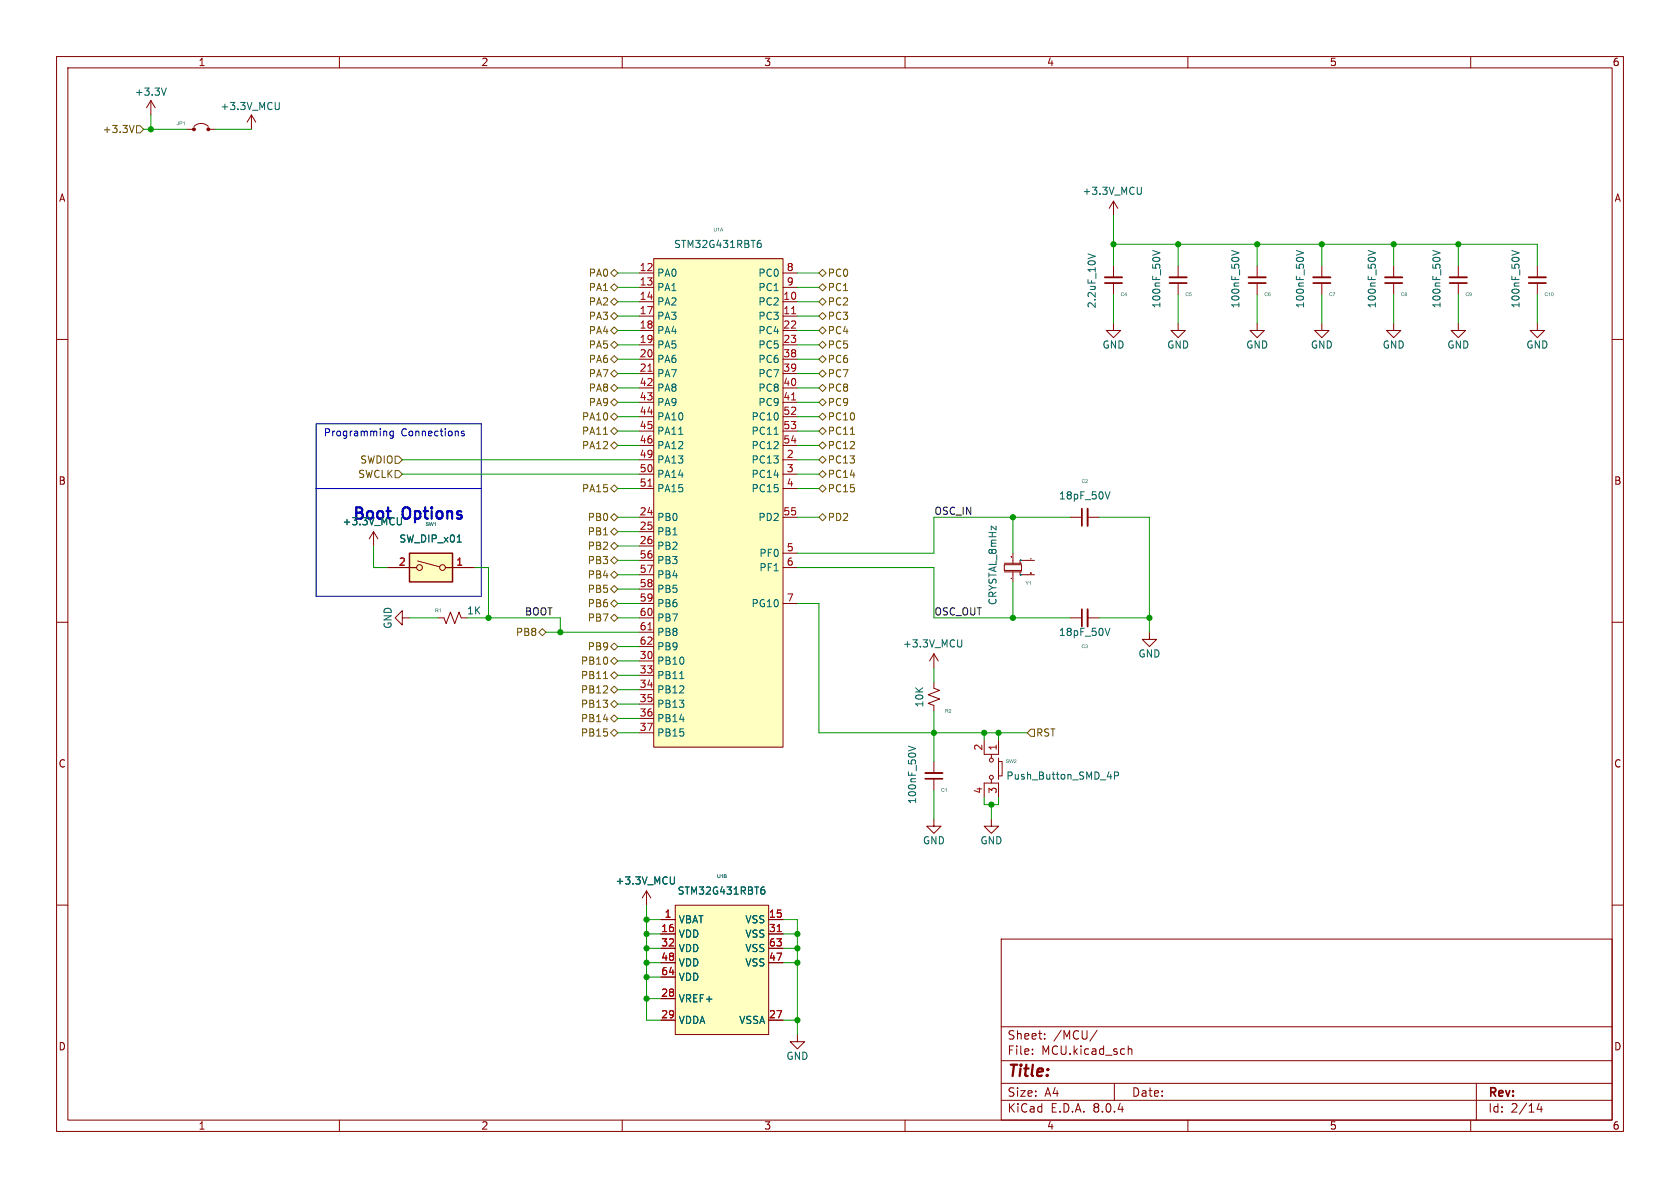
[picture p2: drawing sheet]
<svg xmlns="http://www.w3.org/2000/svg" width="297mm" height="210mm" viewBox="0 0 297 210" stroke-linecap="round" stroke-linejoin="round" font-family="sans-serif">
<g fill="none" stroke="#840000" stroke-width=".18">
<path d="M10 10h277v190h-277zM12 12h273v186h-273zM26.7 17.8l-.8 1.3M26.7 17.8v2.5M26.7 17.8l.7 1.3M60 10v2M110 10v2M160 10v2M210 10v2M260 10v2M33 22.9h1.3M34.3 22.4a1.8 1.8 0 0 1 2.5 0"/>
<path d="M36.8 22.9h1.3M44.4 20.3l-.7 1.3M44.4 20.3v2.6M44.4 20.3l.8 1.3M196.8 35.6l-.7 1.2M196.8 35.6v2.5M196.8 35.6l.8 1.2M10 60h2M196.8 57.2v1.2h1.3l-1.3 1.3-1.2-1.3h1.2M196.8 47v2M196.8 50v2.1M222.2 57.2v1.2h1.3l-1.3 1.3-1.2-1.3h1.2"/>
<path d="M222.2 47v2M222.2 50v2.1M233.7 57.2v1.2h1.2l-1.2 1.3-1.3-1.3h1.3M233.7 47v2M233.7 50v2.1M246.4 57.2v1.2h1.2l-1.2 1.3-1.3-1.3h1.3M246.4 47v2M246.4 50v2.1M257.8 57.2v1.2h1.3l-1.3 1.3-1.3-1.3h1.3M257.8 47v2M257.8 50v2.1M271.8 57.2v1.2h1.2l-1.2 1.3-1.3-1.3h1.3"/>
<path d="M271.8 47v2M271.8 50v2.1M285 60h2M177.5 99.8h3.1v1h-3.1zM177.5 99.6h3.1M179.1 97.8v1.8M182.9 99.1h-2.6v.5M189.2 91.4h2.1M192.3 91.4h2M10 110h2M71.1 109.2v1.3l-1.3-1.3 1.3-1.2v1.2h1.3M77.5 109.2h1l.4 1 .7-2 .8 2 .8-2 .3 1h1"/>
<path d="M165.1 115.6v2.5M165.1 115.6l-.8 1.2M165.1 115.6l.8 1.2M177.5 101.1h3.1M179.1 101.1v1.8M180.3 101.1v.5h2.6M189.2 109.2h2.1M192.3 109.2h2M203.2 111.8v1.2h1.3l-1.3 1.3-1.3-1.3h1.3M285 110h2M165.1 120.7v1l1 .3-2 .8 2 .8-2 .7 1 .4v1M165.1 134.6v2.1"/>
<path d="M165.1 137.7v2M174 130.8v2.6h2.5v-2.6M175.3 133.4v.6M175.3 137.8v.6M176.5 134.6h.7v2.6h-.7M176.5 134v3.8M10 160h2M114.3 157.5l-.8 1.3M114.3 157.5v2.5M114.3 157.5l.8 1.3M165.1 144.8v1.3h1.3l-1.3 1.2-1.3-1.2h1.3M174 141v-2.6h2.5v2.6"/>
<path d="M175.3 144.8v1.3h1.2l-1.2 1.2-1.3-1.2h1.3M285 160h2M177 166h108v32h-108zM60 198v2M110 198v2M141 182.9v1.3h1.2l-1.2 1.2-1.3-1.2h1.3M160 198v2M177 194.5h108M177 191.5h108M177 187.5h108M177 181.5h108M182.5 186.3v.1"/>
<path d="M182.5 185.5v.1M184.7 183.6v.1M184.7 182.8v.1M194 182.1l-1.3 2M197 191.5v3M199.5 184.9v1.5M199.5 185.5l.2-.1 .3 .1 .1 .9M210 198v2M260 198v2M261 191.5v6.5M272.1 195l-.4 1.1h1M272.5 195.6v1"/>
<circle cx="175.3" cy="137.4" r=".36"/>
<circle cx="175.3" cy="134.4" r=".36"/>
</g>
<g fill="none" stroke="#006464" stroke-width=".18">
<path d="M29.4 15.6l-.4 1.2M49.4 18.1v1l-.1 .2-.4 .1M201.8 33.1v1l-.1 .2-.4 .1M192.3 44.9l1.3 .4-1.3 .4M217.7 44.3l1.3 .4-1.3 .4M229.2 44.3l1.2 .4-1.2 .4M241.9 44.3l1.2 .4-1.2 .4M253.3 44.3l1.3 .4-1.3 .4M267.3 44.3l1.2 .4-1.2 .4M180.4 99v.1M180.4 99h.1M180.5 99l-.1 .1"/>
<path d="M180.5 99v.1M196.2 86.9l-.4 1.3M170 113.1v1l-.1 .2-.4 .1M180.4 101.6h.1M180.5 101.6h.1M196.2 111.1l-.4 1.2M160.6 131.9l1.3 .4-1.3 .5M197 137.1h.6l.1-.2v-.3l-.7-.1v1.2M119.2 155v1l-.1 .2-.4 .1"/>
</g>
<path d="M195.3 49h3.1M220.7 49h3.1M232.2 49h3M244.9 49h3M256.3 49h3M270.3 49h3M192.3 89.9v3.1M192.3 107.7v3M163.6 136.7h3" fill="none" stroke="#840000" stroke-width=".33"/>
<path d="M195.3 50h3.1M220.7 50h3.1M232.2 50h3M244.9 50h3M256.3 50h3M270.3 50h3M191.3 89.9v3.1M191.3 107.7v3M163.6 137.7h3" fill="none" stroke="#840000" stroke-width=".3"/>
<path d="M178.8 98.4h.1M182.2 98.8h.1M178.8 102.2h.1M182.2 101.3h.1M182.3 101.3h.1" fill="none" stroke="#a90000" stroke-width=".18"/>
<g fill="#840000" stroke="#840000" stroke-width=".18">
<circle cx="34.3" cy="22.9" r=".25"/>
<circle cx="36.8" cy="22.9" r=".25"/>
</g>
<path d="M115.6 45.7h22.8v86.4h-22.8z" fill="#ffffc2"/>
<g fill="none" stroke="#840000" stroke-width=".18">
<path d="M113 53.3h2.6M113 55.9h2.6M113 48.3h2.6M113 50.8h2.6M113 58.4h2.6M115.6 45.7h22.8v86.4h-22.8zM138.4 53.3h2.6M138.4 55.9h2.6M138.4 48.3h2.6M138.4 50.8h2.6M138.4 58.4h2.6M113 61h2.6"/>
<path d="M113 63.5h2.6M113 66h2.6M113 68.6h2.6M113 71.1h2.6M113 73.7h2.6M113 76.2h2.6M113 78.7h2.6M138.4 61h2.6M138.4 63.5h2.6M138.4 66h2.6M138.4 68.6h2.6M138.4 71.1h2.6"/>
<path d="M138.4 73.7h2.6M138.4 76.2h2.6M138.4 78.7h2.6M113 81.3h2.6M113 91.4h2.6M113 94h2.6M113 96.5h2.6M113 83.8h2.6M113 86.4h2.6M113 99.1h2.6M138.4 81.3h2.6M138.4 91.4h2.6"/>
<path d="M138.4 83.8h2.6M138.4 86.4h2.6M138.4 97.8h2.6M113 116.8h2.6M113 119.4h2.6M113 101.6h2.6M113 104.1h2.6M113 106.7h2.6M113 109.2h2.6M113 111.8h2.6M113 114.3h2.6M138.4 106.7h2.6"/>
<path d="M138.4 100.3h2.6M113 121.9h2.6M113 124.5h2.6M113 127h2.6M113 129.5h2.6"/>
</g>
<path d="M139.9 55.5h.8M114.5 65.6h.8M139.9 70.7h.8M114.5 85.9h.8M114.5 111.3h.8" fill="none" stroke="#a90000" stroke-width=".18"/>
<path d="M134.1 43h.4l.1 .2-.1 .4-.4 .2M134.5 42.5l-.4 .1M120 76.8h.7M136.9 76.8h.7M120.2 120h.7" fill="none" stroke="#006464" stroke-width=".18"/>
<path d="M119.4 160h16.5v22.9h-16.5z" fill="#ffffc2"/>
<g fill="none" stroke="#840000" stroke-width=".18">
<path d="M208.3 57.2v1.2h1.2l-1.2 1.3-1.3-1.3h1.3M66 94l-.7 1.3M66 94v2.5M66 94l.8 1.3M116.8 162.6h2.6M116.8 165.1h2.6M116.8 176.5h2.6M116.8 167.6h2.6M116.8 170.2h2.6M116.8 172.7h2.6M119.4 160h16.5v22.9h-16.5zM135.9 162.6h2.5"/>
<path d="M135.9 165.1h2.5M135.9 167.6h2.5M135.9 170.2h2.5M116.8 180.3h2.6M135.9 180.3h2.5"/>
</g>
<path d="M137.4 164.7h.7" fill="none" stroke="#a90000" stroke-width=".18"/>
<path d="M134.7 157.3h.4l.1 .2v.4l-.5 .2M135.1 156.8l-.4 .1" fill="none" stroke="#006464" stroke-width=".18"/>
<path d="M72.4 97.8h7.6v5.1h-7.6z" fill="#ffffc2"/>
<g fill="none" stroke="#840000" stroke-width=".18">
<path d="M208.3 47v2M208.3 50v2.1M73.8 99.2l3.9 1M68.6 100.3h5.1M78.7 100.3h5.1M116.8 162.6h2.6M116.8 165.1h2.6M116.8 176.5h2.6M116.8 167.6h2.6M116.8 170.2h2.6M116.8 172.7h2.6M135.9 162.6h2.5"/>
<path d="M135.9 165.1h2.5M135.9 167.6h2.5M135.9 170.2h2.5M116.8 180.3h2.6M135.9 180.3h2.5"/>
<circle cx="74.2" cy="100.3" r=".51"/>
<circle cx="78.2" cy="100.3" r=".51"/>
</g>
<path d="M72.4 97.8h7.6v5.1h-7.6z" fill="none" stroke="#840000" stroke-width=".25"/>
<path d="M203.8 44.3l1.2 .4-1.2 .4M80.8 95.8h.8M119.2 155v1l-.1 .2-.4 .1M134.7 157.3h.4l.1 .2v.4l-.5 .2M135.1 156.8l-.4 .1" fill="none" stroke="#006464" stroke-width=".18"/>
<path d="M206.8 49h3" fill="none" stroke="#840000" stroke-width=".33"/>
<path d="M206.8 50h3" fill="none" stroke="#840000" stroke-width=".3"/>
<g fill="none" stroke="#725600" stroke-width=".18">
<path d="M23.7 22.2l-.4 1.2M24.1 22.2h.7l.6 .7-.6 .6h-.7zM107.9 55.9l.7-.7 .6 .7-.6 .6zM107.9 58.4l.7-.6 .6 .6-.6 .7zM107.9 50.8l.7-.6 .6 .6-.6 .6zM107.9 53.3l.7-.6 .6 .6-.6 .7zM107.9 48.3l.7-.7 .6 .7-.6 .6zM144.8 58.4l.6-.6 .6 .6-.6 .7zM144.8 48.3l.6-.7 .6 .7-.6 .6zM144.8 55.9l.6-.7 .6 .7-.6 .6zM144.8 50.8l.6-.6 .6 .6-.6 .6zM144.8 53.3l.6-.6 .6 .6-.6 .7z"/>
<path d="M106.7 76.8h.7M107.9 78.7l.7-.6 .6 .6-.6 .7zM107.9 76.2l.7-.6 .6 .6-.6 .6zM107.9 61l.7-.7 .6 .7-.6 .6zM107.9 66l.7-.6 .6 .6-.6 .7zM107.9 68.6l.7-.7 .6 .7-.6 .6zM107.9 71.1l.7-.6 .6 .6-.6 .7zM107.9 73.7l.7-.7 .6 .7-.6 .6zM108.6 62.9l.6 .6-.6 .6-.7-.6zM144.8 68.6l.6-.7 .6 .7-.6 .6zM144.8 61l.6-.7 .6 .7-.6 .6zM144.8 66l.6-.6 .6 .6-.6 .7z"/>
<path d="M144.8 73.7l.6-.7 .6 .7-.6 .6zM144.8 76.2l.6-.6 .6 .6-.6 .6zM144.8 71.1l.6-.6 .6 .6-.6 .7zM144.8 78.7l.6-.6 .6 .6-.6 .7zM145.4 62.9l.6 .6-.6 .6-.6-.6zM150.3 76.8h.8M69.8 80.6h.7l.6 .7-.6 .6h-.7zM69.8 83.2h.7l.6 .6-.6 .7h-.7zM107.9 86.4l.7-.7 .6 .7-.6 .6zM107.9 91.4l.7-.6 .6 .6-.6 .7zM107.9 96.5l.7-.6 .6 .6-.6 .7zM107.9 99.1l.7-.7 .6 .7-.6 .6z"/>
<path d="M107.9 94l.7-.7 .6 .7-.6 .6zM144.8 86.4l.6-.7 .6 .7-.6 .6zM144.8 81.3l.6-.7 .6 .7-.6 .6zM144.8 83.8l.6-.6 .6 .6-.6 .7zM145.4 90.8l.6 .6-.6 .7-.6-.7zM95.9 111.1l.6 .7-.6 .6-.7-.6zM106.7 120h.7M107.9 116.8l.7-.6 .6 .6-.6 .7zM107.9 114.3l.7-.6 .6 .6-.6 .6zM107.9 109.2l.7-.6 .6 .6-.6 .7zM107.9 104.1l.7-.6 .6 .6-.6 .7zM107.9 106.7l.7-.7 .6 .7-.6 .6z"/>
<path d="M107.9 101.6l.7-.6 .6 .6-.6 .6zM107.9 119.4l.7-.7 .6 .7-.6 .6zM107.9 124.5l.7-.7 .6 .7-.6 .6zM107.9 127l.7-.6 .6 .6-.6 .6zM107.9 121.9l.7-.6 .6 .6-.6 .7zM107.9 129.5l.7-.6 .6 .6-.6 .7zM182.2 128.9h.7v1.3h-.7l-.6-.7z"/>
</g>
<path d="M55.9 74.9h29.2v30.5h-29.2zM68.2 76.2l.2 .2v.7M69.5 76.2v1l-.2 .3-.3-.1M69.5 76.3l-.3-.1-.3 .3 .1 .5h.5M82 76.3l-.3-.1-.1 .2v.2l.4 .1v.3h-.4M55.9 86.4h29.2" fill="none" stroke="#0000c2" stroke-width=".18"/>
<g fill="none" stroke="#009600" stroke-width=".18">
<path d="M25.4 22.9h7.6M26.7 20.3v2.6M38.1 22.9h6.3M196.8 38.1v8.9M109.2 58.4h3.8M109.2 53.3h3.8M109.2 55.9h3.8M109.2 48.3h3.8M109.2 50.8h3.8M141 58.4h3.8M141 53.3h3.8M141 55.9h3.8"/>
<path d="M141 48.3h3.8M141 50.8h3.8M196.8 43.2h75v3.8M196.8 52.1v5.1M208.3 43.2v3.8M208.3 52.1v5.1M222.2 43.2v3.8M222.2 52.1v5.1M233.7 43.2v3.8M233.7 52.1v5.1M246.4 43.2v3.8M246.4 52.1v5.1"/>
<path d="M257.8 43.2v3.8M257.8 52.1v5.1M271.8 52.1v5.1M109.2 73.7h3.8M109.2 71.1h3.8M109.2 63.5h3.8M109.2 61h3.8M109.2 66h3.8M109.2 68.6h3.8M109.2 76.2h3.8M109.2 78.7h3.8M141 73.7h3.8"/>
<path d="M141 71.1h3.8M141 63.5h3.8M141 61h3.8M141 66h3.8M141 68.6h3.8M141 76.2h3.8M141 78.7h3.8M66 96.5v3.8h2.6M71.1 81.3h41.9M71.1 83.8h41.9M109.2 91.4h3.8M109.2 86.4h3.8"/>
<path d="M109.2 96.5h3.8M109.2 94h3.8M109.2 99.1h3.8M141 81.3h3.8M141 83.8h3.8M141 91.4h3.8M141 86.4h3.8M179.1 91.4v6.4M189.2 91.4h-24.1v6.4h-24.1M194.3 91.4h8.9v20.4M72.4 109.2h5.1M82.5 109.2h16.6v2.6"/>
<path d="M83.8 100.3h2.6v8.9M96.5 111.8h16.5M109.2 109.2h3.8M109.2 106.7h3.8M109.2 119.4h3.8M109.2 116.8h3.8M109.2 114.3h3.8M109.2 104.1h3.8M109.2 101.6h3.8M141 100.3h24.1v8.9h24.1M141 106.7h3.8v22.8h36.8M165.1 118.1v2.6"/>
<path d="M179.1 102.9v6.3M194.3 109.2h8.9M109.2 129.5h3.8M109.2 121.9h3.8M109.2 124.5h3.8M109.2 127h3.8M165.1 125.7v8.9M165.1 139.7v5.1M174 129.5v1.3M176.5 129.5v1.3M174 141v1.2h2.5v-1.2M175.3 142.2v2.6"/>
<path d="M114.3 165.1h2.5M114.3 167.6h2.5M114.3 160v20.3h2.5M114.3 170.2h2.5M114.3 162.6h2.5M114.3 176.5h2.5M114.3 172.7h2.5M138.4 165.1h2.6M138.4 167.6h2.6M138.4 170.2h2.6M138.4 162.6h2.6v20.3M138.4 180.3h2.6"/>
</g>
<path d="M137.4 164.7h.7" fill="none" stroke="#a90000" stroke-width=".18"/>
<g fill="#009600" stroke="#009600" stroke-width=".18">
<circle cx="26.7" cy="22.9" r=".46"/>
<circle cx="86.4" cy="109.2" r=".46"/>
<circle cx="179.1" cy="91.4" r=".46"/>
<circle cx="203.2" cy="109.2" r=".46"/>
<circle cx="174" cy="129.5" r=".46"/>
<circle cx="176.5" cy="129.5" r=".46"/>
<circle cx="179.1" cy="109.2" r=".46"/>
<circle cx="165.1" cy="129.5" r=".46"/>
<circle cx="114.3" cy="165.1" r=".46"/>
<circle cx="114.3" cy="167.6" r=".46"/>
<circle cx="114.3" cy="170.2" r=".46"/>
<circle cx="114.3" cy="162.6" r=".46"/>
<circle cx="141" cy="180.3" r=".46"/>
<circle cx="114.3" cy="176.5" r=".46"/>
<circle cx="114.3" cy="172.7" r=".46"/>
<circle cx="141" cy="170.2" r=".46"/>
<circle cx="222.2" cy="43.2" r=".46"/>
<circle cx="208.3" cy="43.2" r=".46"/>
<circle cx="257.8" cy="43.2" r=".46"/>
<circle cx="246.4" cy="43.2" r=".46"/>
<circle cx="233.7" cy="43.2" r=".46"/>
<circle cx="196.8" cy="43.2" r=".46"/>
<circle cx="141" cy="167.6" r=".46"/>
<circle cx="141" cy="165.1" r=".46"/>
<circle cx="175.3" cy="142.2" r=".46"/>
<circle cx="99.1" cy="111.8" r=".46"/>
</g>
<g font-size="2.8" fill="#006464">
<text x="62" y="92">Boot</text>
<text x="71.1" y="92">Options</text>
</g>
<text font-size="2.8" fill="#840000" x="178" y="190.9">Title:</text>
<g font-size="2.1" fill="#840000">
<text x="178" y="184">Sheet:</text>
<text x="186.2" y="184">/MCU/</text>
<text x="178" y="186.7">File:</text>
<text x="184.1" y="186.7">MCU.kicad_sch</text>
<text x="178" y="196.9">KiCad</text>
<text x="178" y="194.1">Size:</text>
<text x="184.7" y="194.1">A4</text>
<text x="185.7" y="196.9">E.D.A.</text>
<text x="193.3" y="196.9">8.0.4</text>
<text x="200" y="194.1">Date:</text>
<text x="263" y="194.3">Rev:</text>
<text x="263" y="196.9">Id:</text>
<text x="267.1" y="196.9">2/14</text>
</g>
<g font-size="1.8" fill="#840000">
<text x="35" y="11.9">1</text>
<text x="85" y="11.9">2</text>
<text x="135" y="11.9">3</text>
<text x="185" y="11.9">4</text>
<text x="235" y="11.9">5</text>
<text x="285" y="11.9">6</text>
<text x="10.3" y="35.9">A</text>
<text x="285.3" y="35.9">A</text>
<text x="10.3" y="85.9">B</text>
<text x="285.3" y="85.9">B</text>
<text x="10.3" y="135.9">C</text>
<text x="285.3" y="135.9">C</text>
<text x="10.3" y="185.9">D</text>
<text x="285.3" y="185.9">D</text>
<text x="35" y="199.9">1</text>
<text x="85" y="199.9">2</text>
<text x="135" y="199.9">3</text>
<text x="185" y="199.9">4</text>
<text x="235" y="199.9">5</text>
<text x="285" y="199.9">6</text>
</g>
<g font-size="1.8" fill="#006464">
<text x="23.7" y="17.1">+3.3V</text>
<text x="38.9" y="19.7">+3.3V_MCU</text>
<text x="191.3" y="34.6">+3.3V_MCU</text>
<text x="119.1" y="44">STM32G431RBT6</text>
<text x="116.1" y="49.1">PA0</text>
<text x="116.1" y="51.7">PA1</text>
<text x="134" y="49.1">PC0</text>
<text x="134" y="51.7">PC1</text>
<text x="116.1" y="54.2">PA2</text>
<text x="116.1" y="56.7">PA3</text>
<text x="116.1" y="59.3">PA4</text>
<text x="134" y="54.2">PC2</text>
<text x="134" y="56.7">PC3</text>
<text x="134" y="59.3">PC4</text>
<text x="193.9" y="54.6" transform="rotate(-90 193.9 54.6)">2.2uF_10V</text>
<text x="205.3" y="54.6" transform="rotate(-90 205.3 54.6)">100nF_50V</text>
<text x="219.3" y="54.6" transform="rotate(-90 219.3 54.6)">100nF_50V</text>
<text x="230.7" y="54.6" transform="rotate(-90 230.7 54.6)">100nF_50V</text>
<text x="243.4" y="54.6" transform="rotate(-90 243.4 54.6)">100nF_50V</text>
<text x="254.9" y="54.6" transform="rotate(-90 254.9 54.6)">100nF_50V</text>
<text x="268.8" y="54.6" transform="rotate(-90 268.8 54.6)">100nF_50V</text>
<text x="116.1" y="61.8">PA5</text>
<text x="116.1" y="64.4">PA6</text>
<text x="134" y="61.8">PC5</text>
<text x="134" y="64.4">PC6</text>
<text x="194.8" y="61.8">GND</text>
<text x="206.2" y="61.8">GND</text>
<text x="220.2" y="61.8">GND</text>
<text x="231.6" y="61.8">GND</text>
<text x="244.3" y="61.8">GND</text>
<text x="255.8" y="61.8">GND</text>
<text x="269.7" y="61.8">GND</text>
<text x="116.1" y="66.9">PA7</text>
<text x="116.1" y="69.4">PA8</text>
<text x="116.1" y="72">PA9</text>
<text x="134" y="66.9">PC7</text>
<text x="134" y="69.4">PC8</text>
<text x="134" y="72">PC9</text>
<text x="116.1" y="74.5">PA10</text>
<text x="116.1" y="77.1">PA11</text>
<text x="132.8" y="74.5">PC10</text>
<text x="132.8" y="77.1">PC11</text>
<text x="116.1" y="79.6">PA12</text>
<text x="116.1" y="82.1">PA13</text>
<text x="132.8" y="82.1">PC13</text>
<text x="132.8" y="79.6">PC12</text>
<text x="116.1" y="84.7">PA14</text>
<text x="116.1" y="87.2">PA15</text>
<text x="132.8" y="84.7">PC14</text>
<text x="132.8" y="87.2">PC15</text>
<text x="187.1" y="88.5">18pF_50V</text>
<text x="60.5" y="93.1">+3.3V_MCU</text>
<text x="116.1" y="92.3">PB0</text>
<text x="116.1" y="94.8">PB1</text>
<text x="134" y="92.3">PD2</text>
<text x="70.5" y="96.1">SW_DIP_x01</text>
<text x="116.1" y="97.4">PB2</text>
<text x="116.1" y="99.9">PB3</text>
<text x="134.2" y="98.7">PF0</text>
<text x="134.2" y="101.2">PF1</text>
<text x="116.1" y="102.5">PB4</text>
<text x="116.1" y="105">PB5</text>
<text x="116.1" y="107.5">PB6</text>
<text x="132.8" y="107.5">PG10</text>
<text x="176.4" y="107.1" transform="rotate(-90 176.4 107.1)">CRYSTAL_8mHz</text>
<text x="69.4" y="111.3" transform="rotate(-90 69.4 111.3)">GND</text>
<text x="82.5" y="108.8">1K</text>
<text x="116.1" y="110.1">PB7</text>
<text x="116.1" y="112.6">PB8</text>
<text x="187.1" y="112.6">18pF_50V</text>
<text x="116.1" y="117.7">PB10</text>
<text x="116.1" y="115.2">PB9</text>
<text x="159.5" y="114.7">+3.3V_MCU</text>
<text x="201.2" y="116.4">GND</text>
<text x="116.1" y="120.2">PB11</text>
<text x="116.1" y="122.8">PB12</text>
<text x="116.1" y="125.3">PB13</text>
<text x="163.4" y="125.1" transform="rotate(-90 163.4 125.1)">10K</text>
<text x="116.1" y="127.9">PB14</text>
<text x="116.1" y="130.4">PB15</text>
<text x="162.2" y="142.2" transform="rotate(-90 162.2 142.2)">100nF_50V</text>
<text x="177.8" y="138">Push_Button_SMD_4P</text>
<text x="163.1" y="149.5">GND</text>
<text x="173.2" y="149.5">GND</text>
<text x="108.7" y="156.6">+3.3V_MCU</text>
<text x="119.7" y="158.3">STM32G431RBT6</text>
<text x="119.9" y="163.4">VBAT</text>
<text x="119.9" y="166">VDD</text>
<text x="131.7" y="163.4">VSS</text>
<text x="131.7" y="166">VSS</text>
<text x="119.9" y="168.5">VDD</text>
<text x="119.9" y="171">VDD</text>
<text x="119.9" y="173.6">VDD</text>
<text x="131.7" y="171">VSS</text>
<text x="131.7" y="168.5">VSS</text>
<text x="119.9" y="177.4">VREF+</text>
<text x="119.9" y="181.2">VDDA</text>
<text x="130.6" y="181.2">VSSA</text>
<text x="138.9" y="187.6">GND</text>
</g>
<g font-size="1.8" fill="#725600">
<text x="18.1" y="23.7">+3.3V</text>
<text x="104" y="51.7">PA1</text>
<text x="104" y="49.1">PA0</text>
<text x="146.2" y="49.1">PC0</text>
<text x="146.2" y="51.7">PC1</text>
<text x="104" y="56.7">PA3</text>
<text x="104" y="59.3">PA4</text>
<text x="104" y="54.2">PA2</text>
<text x="146.2" y="59.3">PC4</text>
<text x="146.2" y="56.7">PC3</text>
<text x="146.2" y="54.2">PC2</text>
<text x="104" y="64.4">PA6</text>
<text x="104" y="61.8">PA5</text>
<text x="146.2" y="64.4">PC6</text>
<text x="146.2" y="61.8">PC5</text>
<text x="104" y="66.9">PA7</text>
<text x="104" y="69.4">PA8</text>
<text x="104" y="72">PA9</text>
<text x="146.2" y="69.4">PC8</text>
<text x="146.2" y="66.9">PC7</text>
<text x="146.2" y="72">PC9</text>
<text x="102.8" y="77.1">PA11</text>
<text x="102.8" y="74.5">PA10</text>
<text x="146.2" y="74.5">PC10</text>
<text x="146.2" y="77.1">PC11</text>
<text x="63.6" y="82.1">SWDIO</text>
<text x="102.8" y="79.6">PA12</text>
<text x="146.2" y="82.1">PC13</text>
<text x="146.2" y="79.6">PC12</text>
<text x="63.2" y="84.7">SWCLK</text>
<text x="102.8" y="87.2">PA15</text>
<text x="146.2" y="87.2">PC15</text>
<text x="146.2" y="84.7">PC14</text>
<text x="103.8" y="92.3">PB0</text>
<text x="103.8" y="94.8">PB1</text>
<text x="146.2" y="92.3">PD2</text>
<text x="103.8" y="97.4">PB2</text>
<text x="103.8" y="99.9">PB3</text>
<text x="103.8" y="105">PB5</text>
<text x="103.8" y="107.5">PB6</text>
<text x="103.8" y="102.5">PB4</text>
<text x="91.1" y="112.6">PB8</text>
<text x="103.8" y="110.1">PB7</text>
<text x="102.6" y="117.7">PB10</text>
<text x="103.8" y="115.2">PB9</text>
<text x="102.6" y="125.3">PB13</text>
<text x="102.6" y="120.2">PB11</text>
<text x="102.6" y="122.8">PB12</text>
<text x="102.6" y="127.9">PB14</text>
<text x="102.6" y="130.4">PB15</text>
<text x="183.1" y="130.4">RST</text>
</g>
<g font-size="1.8" fill="#a90000">
<text x="113" y="48">12</text>
<text x="113" y="50.5">13</text>
<text x="113" y="53.1">14</text>
<text x="138.4" y="53.1">10</text>
<text x="139" y="48">8</text>
<text x="139" y="50.5">9</text>
<text x="113" y="55.6">17</text>
<text x="113" y="58.2">18</text>
<text x="138.4" y="55.6">11</text>
<text x="138.4" y="58.2">22</text>
<text x="113" y="60.7">19</text>
<text x="113" y="63.2">20</text>
<text x="113" y="65.8">21</text>
<text x="138.4" y="60.7">23</text>
<text x="138.4" y="63.2">38</text>
<text x="138.4" y="65.8">39</text>
<text x="113" y="68.3">42</text>
<text x="113" y="70.9">43</text>
<text x="138.4" y="68.3">40</text>
<text x="138.4" y="70.9">41</text>
<text x="113" y="73.4">44</text>
<text x="113" y="75.9">45</text>
<text x="138.4" y="73.4">52</text>
<text x="138.4" y="75.9">53</text>
<text x="113" y="78.5">46</text>
<text x="113" y="81">49</text>
<text x="113" y="83.6">50</text>
<text x="138.4" y="78.5">54</text>
<text x="139" y="81">2</text>
<text x="139" y="83.6">3</text>
<text x="113" y="86.1">51</text>
<text x="139" y="86.1">4</text>
<text x="113" y="91.2">24</text>
<text x="113" y="93.7">25</text>
<text x="138.4" y="91.2">55</text>
<text x="70.4" y="100.1">2</text>
<text x="80.6" y="100.1">1</text>
<text x="113" y="96.3">26</text>
<text x="113" y="98.8">56</text>
<text x="113" y="101.3">57</text>
<text x="139" y="97.5">5</text>
<text x="139" y="100.1">6</text>
<text x="113" y="103.9">58</text>
<text x="113" y="106.4">59</text>
<text x="139" y="106.4">7</text>
<text x="113" y="109">60</text>
<text x="113" y="111.5">61</text>
<text x="113" y="116.6">30</text>
<text x="113" y="119.1">33</text>
<text x="113" y="114">62</text>
<text x="113" y="121.7">34</text>
<text x="113" y="124.2">35</text>
<text x="113" y="126.7">36</text>
<text x="113" y="129.3">37</text>
<text x="173.7" y="132.8" transform="rotate(-90 173.7 132.8)">2</text>
<text x="176.3" y="132.8" transform="rotate(-90 176.3 132.8)">1</text>
<text x="173.7" y="140.4" transform="rotate(-90 173.7 140.4)">4</text>
<text x="176.3" y="140.4" transform="rotate(-90 176.3 140.4)">3</text>
<text x="116.8" y="164.8">16</text>
<text x="116.8" y="167.4">32</text>
<text x="117.4" y="162.3">1</text>
<text x="135.8" y="162.3">15</text>
<text x="135.8" y="164.8">31</text>
<text x="135.8" y="167.4">63</text>
<text x="116.8" y="169.9">48</text>
<text x="116.8" y="172.5">64</text>
<text x="135.8" y="169.9">47</text>
<text x="116.8" y="176.3">28</text>
<text x="116.8" y="180.1">29</text>
<text x="135.8" y="180.1">27</text>
</g>
<g font-size="1.8" fill="#0000c2">
<text x="57.1" y="77.2">Programming</text>
<text x="70.9" y="77.2">Connections</text>
</g>
<g font-size="1.8" fill="#0f0f0f">
<text x="165.1" y="91.1">OSC_IN</text>
<text x="92.7" y="108.9">BOOT</text>
<text x="165.1" y="108.9">OSC_OUT</text>
</g>
<g font-size=".9" fill="#006464">
<text x="31.2" y="22.3">JP1</text>
<text x="126.1" y="41.1">U1A</text>
<text x="198.1" y="52.6">C4</text>
<text x="209.5" y="52.6">C5</text>
<text x="223.5" y="52.6">C6</text>
<text x="234.9" y="52.6">C7</text>
<text x="247.6" y="52.6">C8</text>
<text x="259.1" y="52.6">C9</text>
<text x="273" y="52.6">C10</text>
<text x="191.2" y="85.6">C2</text>
<text x="75.2" y="93.2">SW1</text>
<text x="181.3" y="103.6">Y1</text>
<text x="76.9" y="108.5">R1</text>
<text x="191.2" y="114.8">C3</text>
<text x="167.1" y="126.2">R2</text>
<text x="177.8" y="135.1">SW2</text>
<text x="166.4" y="140.2">C1</text>
<text x="126.8" y="155.4">U1B</text>
</g>
</svg>
